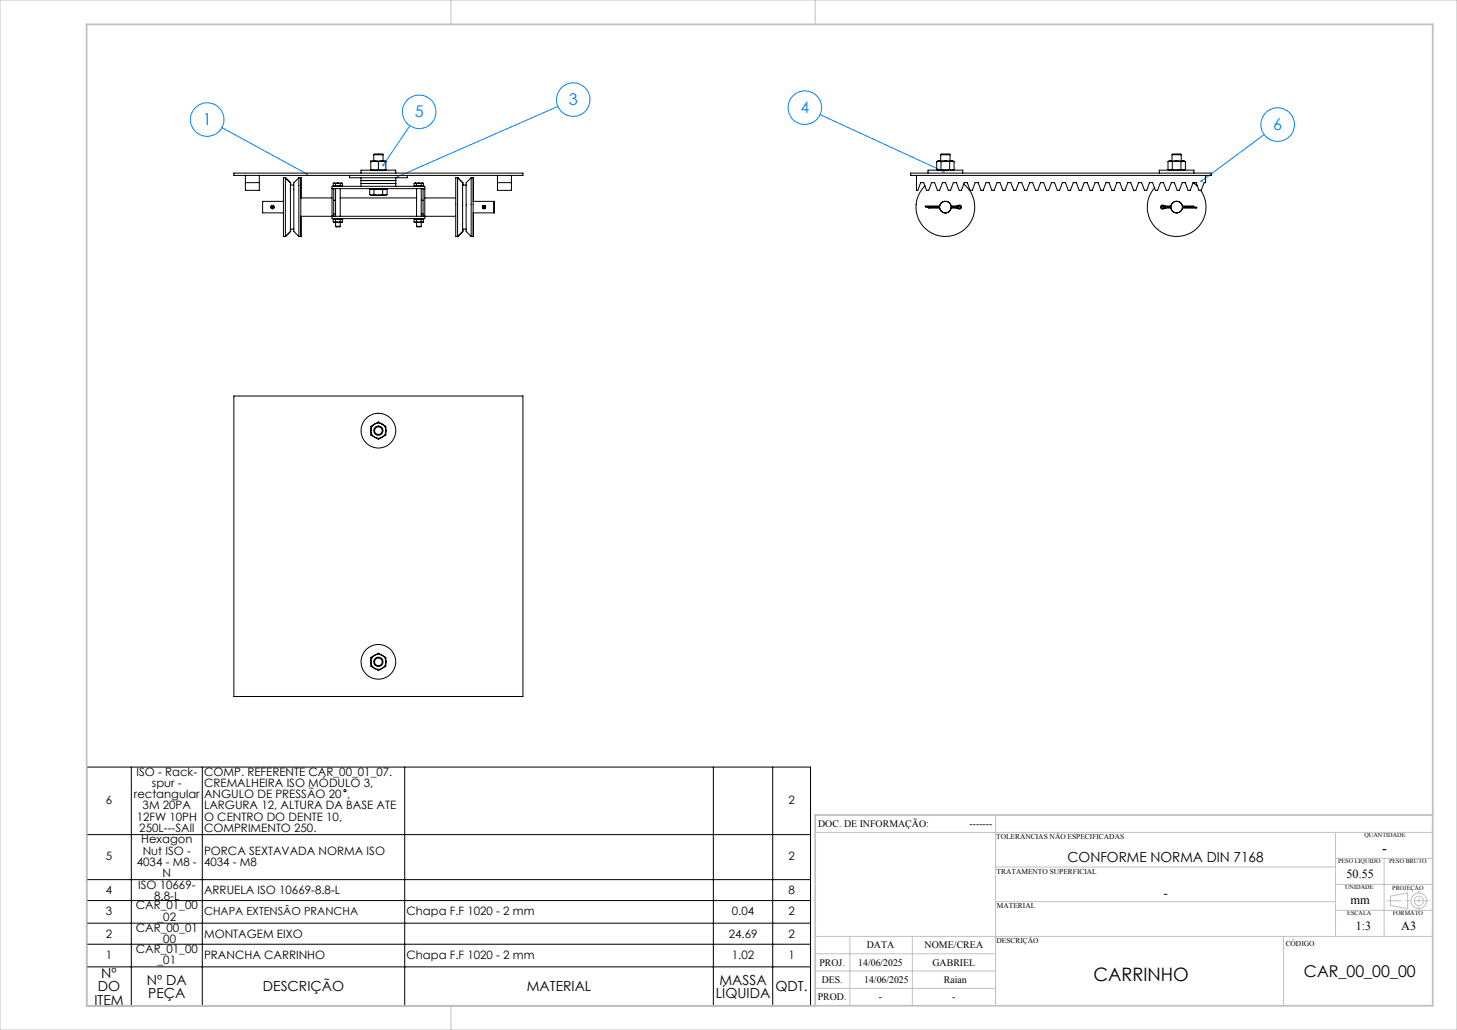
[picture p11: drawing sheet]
<svg xmlns="http://www.w3.org/2000/svg" width="420mm" height="297mm" viewBox="0 0 420 297" stroke-linecap="round" stroke-linejoin="round" font-family="sans-serif">
<g fill="none" stroke="#000" stroke-width=".29">
<path d="M25 221.2h208.6v68.8h-208.6zM37.9 221.2v68.8M58.3 221.2v68.8M116.7 221.2v68.8M205.6 221.2v68.8M222.7 221.2v68.8M25 240.7h208.6M25 253.6h208.6M25 259.7h208.6M25 266.2h208.6M25 272.3h208.6M25 278.8h208.6"/>
<circle cx="99.4" cy="228" r=".32"/>
</g>
<g fill="none" stroke="#0080ff" stroke-width=".29">
<path d="M64 36.8l24.4 13.4M118.1 36.3l-7.6 11.3M160.8 30.7l-46.1 20.2M236.4 33.1l35.6 16.4M364.4 38.8l-18 13.4"/>
<circle cx="59.7" cy="34.5" r="4.8"/>
<circle cx="120.8" cy="32.2" r="4.8"/>
<circle cx="165.2" cy="28.7" r="4.8"/>
<circle cx="232" cy="31.1" r="4.8"/>
<circle cx="368.3" cy="35.9" r="4.8"/>
</g>
<g fill="none" stroke="#c0c0c0" stroke-width=".29">
<path d="M0 0h420v297h-420zM130 0v7M235 0v7M287 235v55M235 240h178M287 260h98M287 250h98M385 240v30M385 255h28M385 247.5h28M399 247.5v22.5M400.8 258.4l5-.9v4.5l-5-.9z"/>
<path d="M235 280h52M235 275h52M235 270h178M245 270v20M263 270v20M370 270v20M385 262.5h28M130 290v7M235 285h52"/>
<circle cx="409" cy="259.8" r="2.24"/>
<circle cx="409" cy="259.7" r="1.34"/>
</g>
<path d="M411.8 259.7h-11.9" fill="none" stroke="#c0c0c0" stroke-width=".29" stroke-dasharray="15.2 1.3 1.3 1.3" stroke-dashoffset="11.2"/>
<path d="M409 256.9v5.4" fill="none" stroke="#c0c0c0" stroke-width=".29" stroke-dasharray="15.2 1.3 1.3 1.3" stroke-dashoffset="14.4"/>
<path d="M25 7h388v283h-388zM413 235h-178v55" fill="none" stroke="#c0c0c0" stroke-width=".5"/>
<path d="M88.2 49.9v.5h.5l.1-.1-.4-.1 .4 .1v-.3zM110.2 47.3v.5l.3-.2-.2 .3a.35 .35 0 0 0 .5-.1 .35 .35 0 0 0-.1-.5 .35 .35 0 0 0-.5 0zM114.4 50.8l-.1 .3 .4-.2-.4 .2a.35 .35 0 0 0 .5 .1 .35 .35 0 0 0 .1-.5 .35 .35 0 0 0-.5 .1zM346.1 52v.4l.3-.2-.3 .2a.34 .34 0 0 0 .5 .1 .34 .34 0 0 0 0-.5 .34 .34 0 0 0-.5 0zM271.7 49.2l.1 .5h.5l-.3-.2 .3 .1-.1-.4z" fill="#0080ff"/>
<g fill="none" stroke="#000" stroke-width=".29">
<path d="M67.4 49.9h83.3v.7h-83.3zM70.7 50.6v4.3h4.1v-4.3M70.7 52.7h4.1M78.2 59.7l.1 .2M78.2 59.7v.2M78.2 59.9l.2 .2 .4-.2M78.2 59.5v.2M78.2 59.5l.2-.2 .4 .2M78.2 59.3v.2M78.2 59.9v.2M78.2 59.7h.6M78.3 59.9h.5"/>
<path d="M78.3 59.6l.2-.2 .3 .2M78.3 59.6l-.1 .1M78.3 59.6h.5M78.8 59.6v.1M78.8 59.3v.2M78.8 59.7v.2M78.8 59.5v.2M78.8 59.9v.2M78.9 59.4v.6M81.7 58.1h-6v3.3h6M82.3 51.3l1.4 1.4v14l-1.4 1.5zM82.3 51.3l1.5 1.4v.7"/>
<path d="M82.3 51.3h-.6v16.9h.6M82.3 51.3h.1M83.7 53.4h1M86.1 51.3h.7v5.8M86.1 51.3v16.9M86.1 51.3l-1.4 1.4v14l1.4 1.5M86.7 51.3v16.9M86.7 57.1h9M95.7 53.7h26.7v9.3h-26.7zM95.7 54.4h26.7M96.1 52.9v.7h2.6v-.7M96.2 54.4v8"/>
<path d="M96.2 57.7h.5M96.2 53.6v.1M96.4 52.8l.3 .1M96.4 52.8h1M96.4 52.8l-.3 .1M96.7 52.9v.7M96.7 54.4v8M97.4 52.8l.7 .1M97.4 52.8h1M97.4 52.8l-.7 .1M98.1 52.9v.7M98.1 54.4v8"/>
<path d="M98.1 57.1h22M98.4 52.8l.3 .1M98.4 52.8l-.3 .1M98.6 53.6v.1M100.8 50.6v.7h16.6v-.7M104.1 52.9h10M104.1 52.1h10M104.1 49.9v-.8h10v.8M104.1 51.3v2.4M106.6 56.1l.6 .2M106.6 56.1v-1.5h5v1.5M106.9 48.9l1 .2 1.2-.2"/>
<path d="M106.9 48.9v.2M106.9 46.6v2.3M106.9 54.4v.2M107.2 56.3h1.9M107.7 44.6l.3-.2h2.2l.2 .2M107.7 44.6h2.7M107.7 44.6v1.8M107.8 56.1l-.6 .2M107.8 56.1l1.3 .2M107.8 54.6v1.5M108 46.4l1.1 .2M108 46.4h2.2"/>
<path d="M108 46.4l-1.1 .2M108 46.4h-1.1v.2M109.1 48.9l1 .2 1.1-.2M109.1 56.3h1.8M109.1 46.6v2.3M110.2 46.4l-1.1 .2M110.2 46.4l1 .2M110.2 46.4h.2a.52 .52 0 0 1 .8 .2M110.3 56.1l.6 .2M110.3 56.1l-1.2 .2M110.3 54.6v1.5M110.4 44.6v1.8"/>
<path d="M111.2 48.9v.2M111.2 46.6v2.3M111.2 54.4v.2M111.6 56.1l-.7 .2M114.1 51.3v2.4M119.4 52.9v.7h2.7v-.7M119.6 53.6v.1M119.7 52.8l.4 .1M119.7 52.8h1.1M119.7 52.8l-.3 .1M120.1 52.9v.7M120.1 54.4v8"/>
<path d="M120.8 52.8l.6 .1M120.8 52.8h.9M120.8 52.8l-.7 .1M121.4 52.9v.7M121.4 54.4v8M121.4 57.7h.6M121.7 52.8l.4 .1M121.7 52.8l-.3 .1M121.9 53.6v.1M122 54.4v8M122.4 57.1h9M131.9 51.3l1.4 1.4v14l-1.4 1.5z"/>
<path d="M132 51.3l1.5 1.4v.7M132 51.3h-.6v16.9h.6M132 51.3h.1M133.3 53.4h1.1M135.8 51.3h.7v6.8M135.8 51.3v16.9M135.8 51.3l-1.4 1.4v14l1.4 1.5M136.4 51.3v16.9M136.4 58.1h6.1v3.3h-6.1M139.2 59.7l.1 .2M139.2 59.5v.2M139.2 59.5l.2-.2 .4 .2"/>
<path d="M139.2 59.9l.2 .2 .4-.2M139.2 59.7v.2M139.2 59.3v.2M139.2 59.9v.2M139.2 59.7h.6M139.3 59.6l.2-.2 .3 .2M139.3 59.6l-.1 .1M139.3 59.9h.5M139.3 59.6h.5M139.8 59.6v.1M139.8 59.3v.2M139.8 59.7v.2"/>
<path d="M139.8 59.5v.2M139.8 59.9v.2M139.9 59.4v.6M142.4 58.1v3.3M143.4 52.7h4M143.4 50.6v4.3h4v-4.3M262.5 49.9h86.7v.7h-86.7zM264.2 50.6v4.3h.4l.8-2.2h.9l.8 2.2h.6l.8-2.2h.9l.8 2.2h.7l.8-2.2h.9l.8 2.2h.6l.8-2.2h.9l.8 2.2h.6l.9-2.2h.8l.8 2.2h.7l.8-2.2h.9l.8 2.2h.6l.8-2.2h.9l.8 2.2h.7l.8-2.2h.9l.8 2.2h.6l.8-2.2h.9l.8 2.2h.6l.9-2.2h.8l.9 2.2h.6l.8-2.2h.9l.8 2.2h.7l.8-2.2h.8l.9 2.2h.6l.8-2.2h.9l.8 2.2h.6l.8-2.2h.9l.8 2.2h.7l.8-2.2h.9l.8 2.2h.6l.8-2.2h.9l.8 2.2h.7l.8-2.2h.8l.9 2.2h.6l.8-2.2h.9l.8 2.2h.6l.8-2.2h.9l.8 2.2h.7l.8-2.2h.9l.8 2.2h.6l.8-2.2h.9l.8 2.2h.7l.8-2.2h.8l.9 2.2h.6l.8-2.2h.9l.8 2.2h.6l.8-2.2h.9l.8 2.2h.7l.8-2.2h.9l.8 2.2h.6l.8-2.2M267.5 49.9v-.8h10v.8M267.7 59.7l-.2 .2 .2 .1h3.2a1.68 1.68 0 0 0 1.6 1.4 1.68 1.68 0 0 0 1.7-1.4M270 48.9l.7 .2 .6-.2M270 48.9l.4 .2"/>
<path d="M270 46.6v2.3M270.7 46.4l-.7 .2M270.7 46.4l.6 .2M270.7 46.4h1.8M271.2 44.6l.2-.2h2.2l.3 .2M271.2 44.6h2.7M271.2 44.6v1.8M271.3 48.9l1.2 .2 1.3-.2M271.3 46.6v2.3M272.5 46.4l-1.2 .2M272.5 46.4l1.3 .2M272.5 46.4h1.9"/>
<path d="M273.8 48.9l.6 .2 .6-.2M273.8 46.6v2.3M273.9 44.6v1.8M274.1 59.4h1.7M274.2 59.4a1.69 1.69 0 0 0-1.7-1.4 1.69 1.69 0 0 0-1.6 1.4h-4l-.2 .2 4.2 .1M274.2 59.7h1.6M274.4 46.4l-.6 .2M274.4 46.4l.6 .2M275 48.9l-.3 .2M275 46.6v2.3M275.8 59.7l.6 .2M275.8 59.4v.3"/>
<path d="M275.8 59.7v.3M276.2 59.3l-.4 .1M276.2 59.3a.6 .6 0 0 1 .8 0 .6 .6 0 0 1 0 .8 .6 .6 0 0 1-.8 0M276.2 59.3l.2 .2M276.4 59.5l-.6 .2M276.4 59.5a.31 .31 0 0 1 .4 0 .31 .31 0 0 1 0 .4 .31 .31 0 0 1-.4 0M276.4 59.9l-.2 .2M277.8 53.1a8.5 8.5 0 0 1 1.1 12.2 8.5 8.5 0 0 1-12.2 .5 8.5 8.5 0 0 1-.1-12.2M332.8 54.1a8.5 8.5 0 0 0 .3 11.5 8.5 8.5 0 0 0 11.5 .7 8.5 8.5 0 0 0 1.5-11.4M334.2 49.9v-.8h10v.8M335.3 59.5l.5 .2M335.3 59.5a.3 .3 0 0 0-.4 0 .3 .3 0 0 0 0 .4 .3 .3 0 0 0 .4 0"/>
<path d="M335.3 59.9l.2 .2M335.5 59.3l.3 .1M335.5 59.3a.6 .6 0 0 0-.8 0 .6 .6 0 0 0 0 .8 .6 .6 0 0 0 .8 0M335.5 59.3l-.2 .2M335.8 59.7l-.5 .2M335.8 59.4h1.7a1.69 1.69 0 0 1 1.7-1.4 1.69 1.69 0 0 1 1.7 1.4M335.8 59.4v.3M335.8 59.7v.3M335.8 59.7h1.7M336.7 48.9l.6 .2 .6-.2M336.7 48.9l.3 .2M336.7 46.6v2.3"/>
<path d="M337.3 46.4l-.6 .2M337.3 46.4l.6 .2M337.3 46.4h1.9M337.9 44.6l.2-.2h2.2l.2 .2M337.9 44.6h2.6M337.9 44.6v1.8M337.9 48.9l.9 .2 1.6-.2M337.9 46.6v2.3M339.2 46.4l-1.3 .2M339.2 46.4l1.2 .2M339.2 46.4h1.9M340.4 48.9l.6 .2 .7-.2"/>
<path d="M340.4 46.6v2.3M340.5 44.6v1.8M340.8 59.4h3.2l.2 .2-.2 .1M340.9 59.7l4.1 .2-4.2 .1M341.1 46.4l-.7 .2M341.1 46.4l.6 .2M341.7 48.9l-.4 .2M341.7 46.6v2.3M343.9 52.7l1.3 1.1M344.1 52.8h.1M344.2 52.7v.2M347.5 50.6v2.1h-.4l-.8 2.2h-.7l-.8-2.2h-.9"/>
<path d="M82.3 68.1v.1M83.7 66.1h1M83.8 66.1v.6l-1.5 1.5M86.7 62.4h44.7M86.8 62.4v5.8h-.7M96.1 64l.3 .1M96.1 64v-.8h2.6v.8M96.2 61.7h.5M96.2 63v.2M96.4 64.1h1M96.7 64l-.3 .1M96.7 65.3h1.4"/>
<path d="M96.7 63.2v.8M96.7 64.1v1.2M96.7 64l.7 .1M97.4 64.1h1M98.1 64l-.7 .1M98.1 64l.3 .1M98.1 63.2v.8M98.1 64.1v1.2M98.6 63v.2M98.7 64l-.3 .1M119.4 64l.3 .1M119.4 64v-.8h2.7v.8"/>
<path d="M119.6 63v.2M119.7 64.1h1.1M120.1 64l-.4 .1M120.1 65.3h1.3M120.1 63.2v.8M120.1 64.1v1.2M120.1 64l.7 .1M120.8 64.1h.9M121.4 64l-.6 .1M121.4 64l.3 .1M121.4 63.2v.8M121.4 64.1v1.2"/>
<path d="M121.4 61.7h.6M121.9 63v.2M122.1 64l-.4 .1M132 68.1v.1M133.3 66.1h1.1M133.5 66.1v.6l-1.5 1.5M136.5 61.4v6.8h-.7M274.1 60h1.7M275.8 60l.4 .1M335.8 60l-.3 .1M335.8 60h1.7a1.68 1.68 0 0 0 1.7 1.4 1.68 1.68 0 0 0 1.7-1.4M67.4 114.2h83.3v86.6h-83.3z"/>
<path d="M106.9 124.2a2.25 2.25 0 0 0 1.1 1.8M106.9 124.2v1.2l1.1 .6M108 122.3a2.26 2.26 0 0 1 2.2 0M108 122.3l1.1-.6 1.1 .6M108 126a2.04 2.04 0 0 0 2.2 0M108 122.3a2.25 2.25 0 0 0-1.1 1.9M108 122.3l-1.1 .6v1.3M108 126l1.1 .7 1.1-.7M110.2 122.3a2.11 2.11 0 0 1 1 1.9M110.2 122.3l1 .6v1.3M111.2 124.2a2.11 2.11 0 0 1-1 1.8M111.2 124.2v1.2l-1 .6"/>
<path d="M106.9 190.8a2.25 2.25 0 0 0 1.1 1.9M106.9 190.8v1.3l1.1 .6M108 189a2.04 2.04 0 0 1 2.2 0M108 192.7a2.26 2.26 0 0 0 2.2 0M108 189a2.25 2.25 0 0 0-1.1 1.8M108 189l1.1-.7 1.1 .7M108 189l-1.1 .6v1.2M108 192.7l1.1 .7 1.1-.7M110.2 189a2.11 2.11 0 0 1 1 1.8M110.2 189l1 .6v1.2M111.2 190.8a2.11 2.11 0 0 1-1 1.9M111.2 190.8v1.3l-1 .6"/>
<circle cx="78.5" cy="59.7" r=".51"/>
<circle cx="139.5" cy="59.7" r=".5"/>
<circle cx="272.5" cy="59.7" r="1.67"/>
<circle cx="339.2" cy="59.7" r="1.67"/>
<circle cx="109.1" cy="124.2" r="5"/>
<circle cx="109.1" cy="124.2" r="1.1"/>
<circle cx="109.1" cy="124.2" r="1.34"/>
<circle cx="109.1" cy="190.8" r="5"/>
<circle cx="109.1" cy="190.8" r="1.11"/>
<circle cx="109.1" cy="190.8" r="1.34"/>
</g>
<text font-size="5.3" x="315.2" y="282.8">CARRINHO</text>
<g font-size="4.7" fill="#0080ff">
<text x="119.6" y="33.9">5</text>
<text x="164" y="30.3">3</text>
<text x="230.7" y="32.7">4</text>
<text x="58.4" y="36.1">1</text>
<text x="367" y="37.5">6</text>
</g>
<text font-size="4.7" x="375.9" y="281.7">CAR_00_00_00</text>
<text font-size="4.3" x="398.4" y="246">-</text>
<g font-size="4">
<text x="307.8" y="248.6">CONFORME NORMA DIN 7168</text>
<text x="335.4" y="258.8">-</text>
<text x="29.2" y="281.9">Nº</text>
<text x="28.2" y="285.8">DO</text>
<text x="42.4" y="283.9">Nº DA</text>
<text x="42.7" y="287.8">PEÇA</text>
<text x="75.8" y="285.8">DESCRIÇÃO</text>
<text x="151.9" y="285.8">MATERIAL</text>
<text x="206.4" y="287.8">LÍQUIDA</text>
<text x="207.4" y="283.9">MASSA</text>
<text x="223.6" y="285.8">QDT.</text>
<text x="27.2" y="289.7">ITEM</text>
</g>
<g font-size="3.6">
<text x="388.2" y="253.1">50.55</text>
<text x="389.3" y="260.6">mm</text>
<text x="390.9" y="268.1">1:3</text>
<text x="403.9" y="268.1">A3</text>
</g>
<g font-size="3.3">
<text x="39.3" y="223.7">ISO - Rack-</text>
<text x="43.8" y="226.9">spur -</text>
<text x="58.8" y="223.7">COMP. REFERENTE CAR_00_01_07.</text>
<text x="58.8" y="226.9">CREMALHEIRA ISO MÓDULO 3,</text>
<text x="30.5" y="231.8">6</text>
<text x="38.6" y="230.2">rectangular</text>
<text x="41.1" y="233.4">3M 20PA</text>
<text x="58.8" y="233.4">LARGURA 12, ALTURA DA BASE ATE</text>
<text x="58.8" y="230.2">ANGULO DE PRESSÃO 20 ,</text>
<text x="227.3" y="231.8">2</text>
<text x="39.4" y="236.6">12FW 10PH</text>
<text x="40.2" y="239.9">250L---SAll</text>
<text x="58.8" y="236.6">O CENTRO DO DENTE 10,</text>
<text x="58.8" y="239.9">COMPRIMENTO 250.</text>
<text x="40.7" y="243.2">Hexagon</text>
<text x="30.5" y="248">5</text>
<text x="39.4" y="249.6">4034 - M8 -</text>
<text x="41.1" y="246.4">Nut ISO -</text>
<text x="58.8" y="246.4">PORCA SEXTAVADA NORMA ISO</text>
<text x="58.8" y="249.6">4034 - M8</text>
<text x="227.3" y="248">2</text>
<text x="30.5" y="257.9">4</text>
<text x="39.8" y="256.2">ISO 10669-</text>
<text x="46.9" y="252.9">N</text>
<text x="58.8" y="257.9">ARRUELA ISO 10669-8.8-L</text>
<text x="227.3" y="257.9">8</text>
<text x="30.5" y="263.8">3</text>
<text x="39.1" y="262.2">CAR_01_00</text>
<text x="44.5" y="259.5">8.8-L</text>
<text x="117.2" y="263.8">Chapa F.F 1020 - 2 mm</text>
<text x="211" y="263.8">0.04</text>
<text x="227.3" y="263.8">2</text>
<text x="39.1" y="268.8">CAR_00_01</text>
<text x="45.4" y="265.4">_02</text>
<text x="30.5" y="270.4">2</text>
<text x="39.1" y="274.8">CAR_01_00</text>
<text x="45.4" y="272">_00</text>
<text x="58.8" y="270.4">MONTAGEM EIXO</text>
<text x="210.1" y="270.4">24.69</text>
<text x="227.3" y="270.4">2</text>
<text x="30.5" y="276.4">1</text>
<text x="45.4" y="278">_01</text>
<text x="58.8" y="276.4">PRANCHA CARRINHO</text>
<text x="117.2" y="276.4">Chapa F.F 1020 - 2 mm</text>
<text x="211" y="276.4">1.02</text>
<text x="227.3" y="276.4">1</text>
</g>
<text font-size="3.2" x="58.8" y="263.8">CHAPA EXTENSÂO PRANCHA</text>
<g font-size="2.9">
<text x="235.9" y="238.4">DOC. DE INFORMAÇÃO:</text>
<text x="279.5" y="238.4">-------</text>
<text x="249.9" y="273.2">DATA</text>
<text x="266.5" y="273.2">NOME/CREA</text>
<text x="236.2" y="278.6">PROJ.</text>
<text x="247.4" y="278.6">14/06/2025</text>
<text x="268.8" y="278.6">GABRIEL</text>
<text x="236.9" y="283.4">DES.</text>
<text x="249.1" y="283.4">14/06/2025</text>
<text x="272.1" y="283.4">Raian</text>
<text x="235.7" y="288.3">PROD.</text>
<text x="253.4" y="288.2">-</text>
<text x="274.5" y="288.2">-</text>
</g>
<g font-size="2.2">
<text x="287.2" y="242.1">TOLERÂNCIAS NÃO ESPECIFICADAS</text>
<text x="287.3" y="251.9">TRATAMENTO SUPERFICIAL</text>
<text x="287.3" y="261.9">MATERIAL</text>
<text x="287.3" y="272.1">DESCRIÇÃO</text>
<text x="370.6" y="272.8">CÓDIGO</text>
</g>
<g font-size="1.8">
<text x="393.3" y="241.4">QUANTIDADE</text>
<text x="385.7" y="249">PESO LIQUIDO</text>
<text x="400.4" y="249">PESO BRUTO</text>
<text x="387.8" y="256.5">UNIDADE</text>
<text x="401.3" y="256.5">PROJEÇÃO</text>
<text x="388.4" y="264">ESCALA</text>
<text x="401.5" y="264">FORMATO</text>
</g>
</svg>
